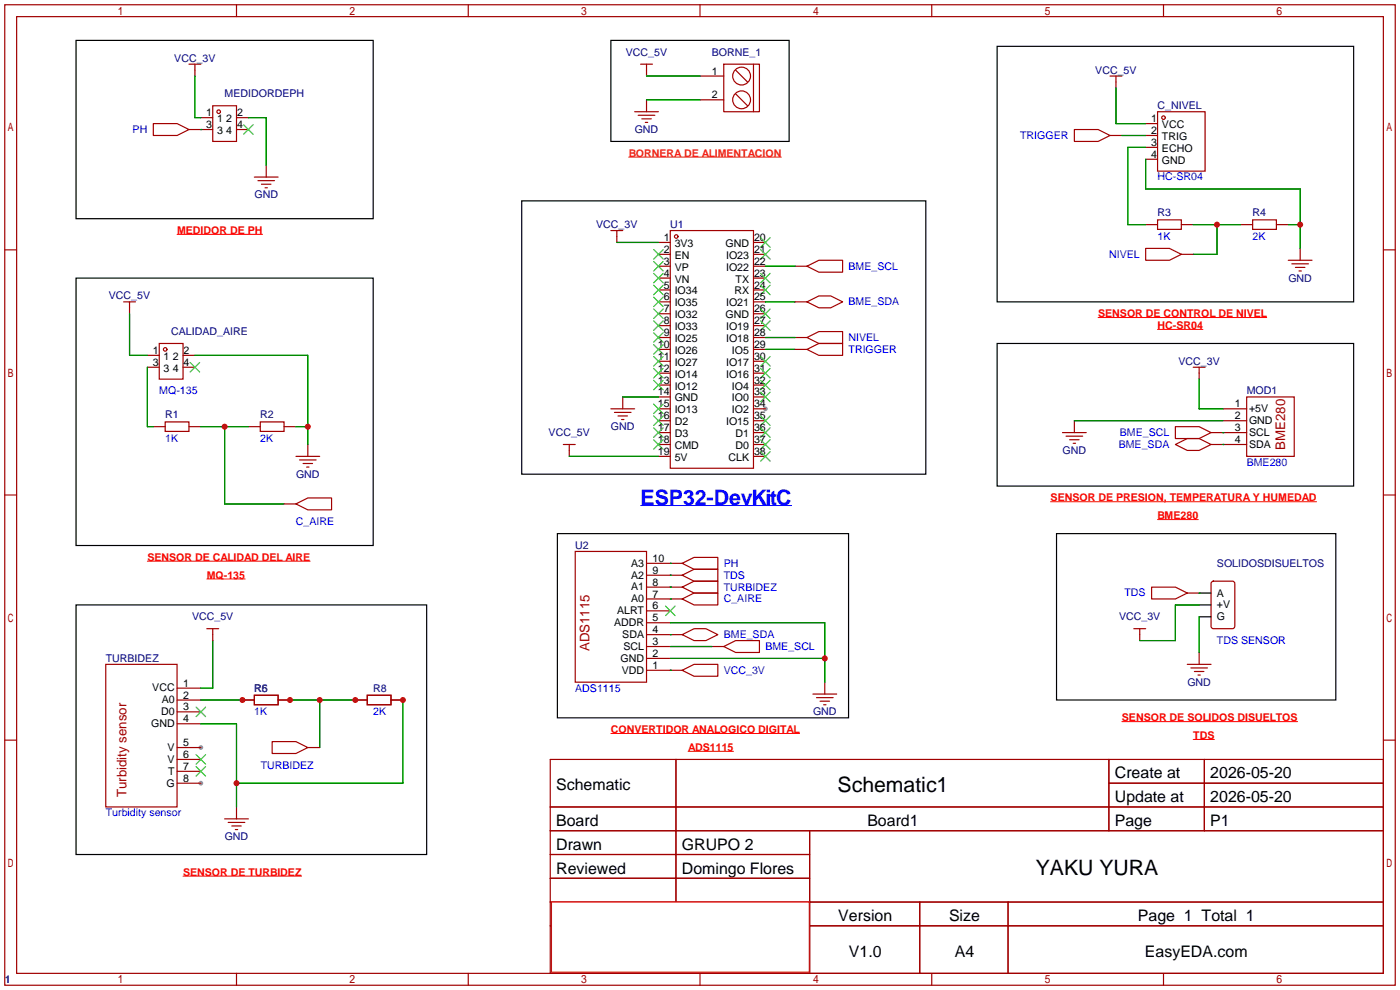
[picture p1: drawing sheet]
<svg xmlns="http://www.w3.org/2000/svg" width="299mm" height="212mm" viewBox="0 0 299 212" stroke-linecap="round" stroke-linejoin="round" font-family="sans-serif">
<g fill="#999">
<circle cx="163.6" cy="87.4" r=".51"/>
<circle cx="42.9" cy="159.8" r=".51"/>
<circle cx="42.9" cy="167.4" r=".51"/>
</g>
<g fill="none" stroke="#a10000" stroke-width=".25">
<path d="M1 1h297.2v209.6h-297.2zM3.6 3.6h292.1v204.4h-292.1zM40.4 13.7h2.5M41.7 13.7v2.6M50.5 1v2.6M100.1 1v2.6M136.9 13.7h2.5M138.2 13.7v2.6M149.6 16.3h5.1M149.6 1v2.6M154.7 13.7h7.6v10.2h-7.6zM157.2 15l2.6 2.5"/>
<path d="M161 13.7v10.2M199.1 1v2.6M237.2 16.3h2.6M238.5 16.3v2.5M248.7 1v2.6M32.8 26.4h5l2.6 1.3-2.6 1.3h-5zM40.4 27.7h5.1M42.9 25.1h2.6M45.5 22.6h5v7.6h-5zM50.5 25.1h2.6M50.5 27.7h2.6M54.4 37.8h5"/>
<path d="M55.1 38.6h3.6M55.9 39.4h2M56.9 35.3v2.5M135.6 23.9h5.1M136.4 24.6h3.6M137.2 25.4h2M137.9 26.2h.5M138.2 21.3v2.6M149.6 21.3h5.1M157.2 20.1l2.6 2.5M229.6 27.7h5.1l2.5 1.3-2.5 1.2h-5.1zM237.2 29h2.6"/>
<path d="M244.9 26.4h2.5M244.9 29h2.5M244.9 31.5h2.5M244.9 34h2.5M247.4 23.9h10.2v12.7h-10.2zM1 53.4h2.6M56.6 40.1h.5M130.6 49.3h2.5M131.8 49.3v2.5M140.7 51.8h2.6M140.7 54.4h2.6M140.7 56.9h2.6"/>
<path d="M140.7 59.4h2.6M143.3 49.3h17.7v50.8h-17.7zM161 51.8h2.6M161 54.4h2.6M161 56.9h2.6M161 59.4h2.6M169.9 56.9h2.6M172.5 56.9l2.5-1.3h5.1v2.6h-5.1zM244.9 53.1h5l2.6 1.3-2.6 1.2h-5zM244.9 48h2.5M247.4 47h5.1v2h-5.1zM252.5 54.4h2.5"/>
<path d="M252.5 48h2.5M265.2 48h2.5M267.7 47h5.1v2h-5.1zM272.8 48h2.5M275.3 55.6h5.1M276.1 56.4h3.6M276.9 57.2h2M277.6 57.9h.5M277.9 53.1v2.5M295.7 53.4h2.5M26.4 64.5h2.6M27.7 64.5v2.6"/>
<path d="M31.5 75.9h2.5M31.5 78.5h2.5M34 73.4h5.1v7.6h-5.1zM39.1 75.9h2.6M39.1 78.5h2.6M140.7 62h2.6M140.7 64.5h2.6M140.7 67.1h2.6M140.7 69.6h2.6M140.7 72.1h2.6M140.7 74.7h2.6M140.7 77.2h2.6"/>
<path d="M140.7 79.8h2.6M161 62h2.6M161 64.5h2.6M161 67.1h2.6M161 69.6h2.6M161 72.1h2.6M161 74.7h2.6M161 77.2h2.6M161 79.8h2.6M169.9 64.5h2.6M169.9 72.1h2.6M169.9 74.7h2.6"/>
<path d="M172.5 72.1l2.5-1.2h5.1v2.5h-5.1zM172.5 64.5l2.5-1.3h2.5l2.6 1.3-2.6 1.3h-2.5zM172.5 74.7l2.5-1.3h5.1v2.5h-5.1zM255 78.5h2.6M256.3 78.5v2.5M32.8 91.2h2.5M35.3 90.2h5.1v2h-5.1zM40.4 91.2h2.5M53.1 91.2h2.5M55.6 90.2h5.1v2h-5.1zM60.7 91.2h2.5M63.2 97.5h5.1"/>
<path d="M64 98.3h3.6M64.8 99.1h2M65.5 99.8h.5M65.8 95v2.5M120.4 95h2.5M121.7 95v2.5M130.6 87.4h5M131.3 88.1h3.6M132.1 88.9h2M132.8 89.7h.5M133.1 84.8v2.6M140.7 82.3h2.6"/>
<path d="M140.7 84.8h2.6M140.7 87.4h2.6M140.7 89.9h2.6M140.7 92.5h2.6M140.7 95h2.6M140.7 97.5h2.6M161 82.3h2.6M161 84.8h2.6M161 87.4h2.6M161 89.9h2.6M161 92.5h2.6M161 95h2.6"/>
<path d="M161 97.5h2.6M227.1 92.5h5.1M227.8 93.2h3.6M228.6 94h2M229.4 94.7h.5M229.6 89.9v2.6M251.2 91.2h5.1l2.5 1.3-2.5 1.2h-5.1zM251.2 95l2.5-1.3h2.6l2.5 1.3-2.5 1.3h-2.6zM258.8 92.5h7.6M258.8 95h7.6M261.4 87.4h5M261.4 89.9h5"/>
<path d="M266.4 84.8h10.2v12.7h-10.2zM1 105.8h2.6M60.7 107.7h2.5M63.2 107.7l2.6-1.3h5.1v2.6h-5.1zM122.9 117.9h15.3v27.9h-15.3zM295.7 105.8h2.5M44.2 134.4h2.5M45.5 134.4v2.5M138.2 138.2h5.1M138.2 135.6h7.6M138.2 133.1h5.1M138.2 130.6h5.1"/>
<path d="M138.2 128h7.6M138.2 125.5h7.6M138.2 122.9h7.6M138.2 120.4h7.6M145.8 128l2.5-1.3h5.1v2.6h-5.1zM145.8 120.4l2.5-1.3h5.1v2.6h-5.1zM145.8 135.6l2.5-1.2h2.6l2.5 1.2-2.5 1.3h-2.6zM145.8 122.9l2.5-1.2h5.1v2.5h-5.1zM145.8 125.5l2.5-1.3h5.1v2.5h-5.1zM152.1 138.2h2.6M154.7 138.2l2.5-1.3h5.1v2.5h-5.1zM242.3 134.4h2.6"/>
<path d="M243.6 134.4v2.5M246.1 125.5h5.1l2.5 1.2-2.5 1.3h-5.1zM253.7 126.7h2.6M256.3 139.4v2.6M258.9 124.5l.4-.3h4.1l.4 .3 .1 9.4-.3 .4-4.3 .1-.4-.3zM1 158.2h2.6M22.6 142h15.2v30.5h-15.2zM37.8 147.1h5.1M37.8 149.6h5.1M37.8 152.1h5.1M37.8 154.7h5.1M37.8 159.8h5.1"/>
<path d="M51.8 149.6h2.6M54.4 148.6h5v2h-5zM58.2 158.5h5l2.6 1.3-2.6 1.2h-5zM59.4 149.6h2.6M65.8 159.8h2.5M75.9 149.6h2.6M78.5 148.6h5.1v2h-5.1zM83.6 149.6h2.5M138.2 143.3h7.6M138.2 140.7h5.1M145.8 143.3l2.5-1.3h5.1v2.5h-5.1zM173.7 148.3h5.1"/>
<path d="M174.5 149.1h3.6M175.3 149.9h2M176 150.6h.5M176.3 145.8v2.5M253.7 142h5.1M254.5 142.7h3.6M255.3 143.5h2M256 144.3h.5M295.7 158.2h2.5M37.8 162.3h5.1M37.8 164.8h5.1M37.8 167.4h5.1"/>
<path d="M48 175h5.1M48.8 175.8h3.5M49.5 176.5h2.1M50.3 177.3h.5M50.5 172.5v2.5M117.6 162.3h178.1v45.7h-178.1zM117.6 172.5h178.1M117.6 177.5h178.1M144.5 162.3v35.6M173 177.5v30.5M237 167.4h58.7M237 162.3v15.2"/>
<path d="M257.4 162.3v15.2M117.6 182.6h55.4M117.6 192.8h178.1M117.6 187.7h55.4M117.6 197.9h178.1M196.6 192.8v15.2M215.4 192.8v15.2M50.5 208v2.6M100.1 208v2.6M149.6 208v2.6M199.1 208v2.6M248.7 208v2.6"/>
<circle cx="158.5" cy="16.3" r="1.9"/>
<circle cx="46.7" cy="23.9" r=".38"/>
<circle cx="158.5" cy="21.3" r="1.9"/>
<circle cx="248.7" cy="25.1" r=".38"/>
<circle cx="144.5" cy="50.5" r=".38"/>
<circle cx="35.3" cy="74.7" r=".38"/>
</g>
<g fill="none" stroke="#3c3" stroke-width=".25">
<path d="M52.1 26.7l2 2M54.1 26.7l-2 2M139.7 53.3l2 2.1M139.7 55.9l2 2M139.7 58.4l2 2.1M141.7 53.3l-2 2.1M141.7 55.9l-2 2M141.7 58.4l-2 2.1M162.6 50.8l2 2M162.6 53.3l2 2.1M162.6 58.4l2 2.1M164.6 50.8l-2 2"/>
<path d="M164.6 53.3l-2 2.1M164.6 58.4l-2 2.1M40.6 77.5l2.1 2M42.7 77.5l-2.1 2M139.7 61l2 2M139.7 63.5l2 2M139.7 66l2 2.1M139.7 68.6l2 2M139.7 71.1l2 2.1M139.7 73.7l2 2M139.7 76.2l2 2M139.7 78.7l2 2.1"/>
<path d="M141.7 61l-2 2M141.7 63.5l-2 2M141.7 66l-2 2.1M141.7 68.6l-2 2M141.7 71.1l-2 2.1M141.7 73.7l-2 2M141.7 76.2l-2 2M141.7 78.7l-2 2.1M162.6 61l2 2M162.6 66l2 2.1M162.6 68.6l2 2M162.6 76.2l2 2"/>
<path d="M162.6 78.7l2 2.1M164.6 66l-2 2.1M164.6 68.6l-2 2M164.6 61l-2 2M164.6 76.2l-2 2M164.6 78.7l-2 2.1M139.7 81.3l2 2M139.7 86.4l2 2M139.7 88.9l2 2M139.7 91.4l2 2.1M139.7 94l2 2M141.7 81.3l-2 2"/>
<path d="M141.7 86.4l-2 2M141.7 88.9l-2 2M141.7 91.4l-2 2.1M141.7 94l-2 2M162.6 81.3l2 2M162.6 83.8l2 2.1M162.6 88.9l2 2M162.6 91.4l2 2.1M162.6 94l2 2M162.6 96.5l2 2.1M164.6 81.3l-2 2M164.6 83.8l-2 2.1"/>
<path d="M164.6 88.9l-2 2M164.6 91.4l-2 2.1M164.6 94l-2 2M164.6 96.5l-2 2.1M142.2 129.5l2.1 2.1M144.3 129.5l-2.1 2.1M41.9 151.1l2 2.1M43.9 151.1l-2 2.1M41.9 161.3l2 2M41.9 163.8l2 2.1M43.9 161.3l-2 2M43.9 163.8l-2 2.1"/>
</g>
<path d="M136.9 108h32.3" fill="none" stroke="#00f" stroke-width=".21"/>
<g fill="none" stroke="#008700" stroke-width=".25">
<path d="M41.7 16.3v8.8h1.2M138.2 16.3h11.4M238.5 18.8v7.6h6.4M42.9 27.7h.1M53.1 25.1h3.8v10.2M138.2 21.3h11.4M239.8 29h5.1M244.9 31.5h-3.9v16.5h3.9M244.9 34v6.4h33v12.7M131.8 51.8h8.9M163.6 56.9h6.3M255 48h10.2"/>
<path d="M260.1 48v6.4h-5.1M275.3 48h2.6M27.7 67.1v8.8h3.8M31.5 78.5v12.7h1.3M41.7 75.9h24.1v19.1M163.6 74.7h6.3M163.6 72.1h6.3M163.6 64.5h6.3M42.9 91.2h10.2M48 91.2v16.5h12.7M63.2 91.2h2.6M121.7 97.5h19"/>
<path d="M133.1 84.8h7.6M229.6 89.9h31.8M256.3 81v6.4h5.1M261.4 92.5h.1M261.4 95h.1M45.5 136.9v10.2h-2.6M143.3 128h.1M143.3 120.4h.1M143.3 135.6h.1M143.3 122.9h.1M143.3 125.5h.1M143.3 133.1h33v12.7"/>
<path d="M143.3 138.2h8.8M256.3 126.7h.1M256.3 131.8v7.6M256.3 129.3h-5.1v7.6h-7.6M42.9 154.7h7.6v17.8M42.9 149.6h8.9M62 149.6h13.9M68.3 149.6v10.2M86.1 149.6v17.8h-35.6M143.3 143.3h.1M143.3 140.7h33"/>
</g>
<path d="M16.3 8.6h63.5v38.1h-63.5zM130.6 8.6h38.1v21.6h-38.1zM213.1 9.9h76.2v54.6h-76.2zM16.3 59.4h63.5v57.2h-63.5zM213.1 73.4h76.2v30.5h-76.2zM119.1 114h62.3v39.4h-62.3zM225.8 114h59.7v35.6h-59.7zM16.3 129.3h74.9v53.3h-74.9zM256.3 126.7h2.5M256.3 129.3h2.5M256.3 131.8h2.5" fill="none" stroke="#000" stroke-width=".25"/>
<path d="M134.4 33.6h32.6" fill="none" stroke="#f30" stroke-width=".21"/>
<path d="M37.8 50.1h18.3M234.7 67.9h36M247.4 70.4h9.7M31.5 119.9h34.8M224.5 107.2h56.9M247.4 111h8.7M44.2 123.7h8.2M130.6 156.8h40.3M239.8 154.2h37.5M255 158h4.6M147.1 160.6h9.7M39.1 187.2h25.3" fill="none" stroke="#f00" stroke-width=".21"/>
<g fill="#5487ff">
<path d="M145.3 202.7a1.3 1.3 0 0 1 1.9 .3l-.4 .6a.54 .54 0 0 0-.9-.2l.1 .2a1.34 1.34 0 0 1 .9 1.8 1.47 1.47 0 0 1-2.3-.1l.5-.6 .8 .5a.31 .31 0 0 0 .4-.3 .31 .31 0 0 0-.3-.4 1.12 1.12 0 0 1-.7-1.8z"/>
<path d="M147.6 202.5h.9l.6 2 1.2-2h.9l-2.7 4.6h-.9l1-1.7z"/>
<path d="M137.8 201.4h1.7a1.31 1.31 0 0 1 1.2 .2 .4 .4 0 0 1-.3 .5l-1.8 .1-.1 .9h1.6a.4 .4 0 0 1 .4 .4 .4 .4 0 0 1-.5 .4h-1.6l-.2 1.2h1.4a.46 .46 0 0 1 .5 0 .46 .46 0 0 1 .1 .5l-.4 .2h-2.6z"/>
<path d="M151.9 201.4h1.7a1.32 1.32 0 0 1 1.2 .2 .39 .39 0 0 1-.3 .5l-1.8 .1-.1 .9h1.6a.4 .4 0 0 1 .4 .4 .4 .4 0 0 1-.4 .4h-1.7l-.2 1.2h1.4a.46 .46 0 0 1 .5 0 .46 .46 0 0 1 .1 .5l-.4 .2h-2.6z"/>
<path d="M161.3 201.4h.8l.3 1.3-.6 .4a.75 .75 0 0 0-1.1 .3 .75 .75 0 0 0 .5 1 .75 .75 0 0 0 .9-.7l.5-.2 .6 2.3h-.8l-.3-.9h-1.8l-.5 .9h-1z"/>
<path d="M155.7 201.4l-.6 4.4h1.5a2.27 2.27 0 0 0 2.6-2.2 2.27 2.27 0 0 0-2.7-2.2zM156.5 202.1a1.5 1.5 0 0 1 1.8 1.6 1.5 1.5 0 0 1-1.9 1.4h-.3z"/>
<path d="M141.2 203a1.6 1.6 0 0 0-.3 2.3 1.6 1.6 0 0 0 2.3 .2l.7 .3 .3-2.4-.1-.3-.5-.1a1.58 1.58 0 0 0-2.4 0zM141.8 203.5a.98 .98 0 0 1 1.6 .4 .98 .98 0 0 1-1.1 1.3 .94 .94 0 0 1-.9-.7 .94 .94 0 0 1 .4-1z"/>
<path d="M126.8 201.8a2.37 2.37 0 0 0 1.1 4 1.54 1.54 0 0 0 1.8 1 1.54 1.54 0 0 0 1.2-1.6l2.2-1.1-.5-.8-2 1a1.57 1.57 0 0 0-2.7 .5 1.5 1.5 0 0 1-.7-2.1 1.5 1.5 0 0 1 2.2-.5 2.23 2.23 0 0 1 2.3-1.4 2.23 2.23 0 0 1 2 1.8 1.16 1.16 0 0 1 1.2 1.1 1.16 1.16 0 0 1-1.1 1.2h-.7a.47 .47 0 0 0-.5 .4 .47 .47 0 0 0 .4 .5 2.17 2.17 0 0 0 2.5-.9 2.17 2.17 0 0 0-.3-2.7l-.8-.4a3.2 3.2 0 0 0-5.5-.7l-1.1 .1zM128.8 205.3a.6 .6 0 0 1 1.2 0 .6 .6 0 0 1-1.2 0z"/>
<circle cx="161.4" cy="203.6" r=".28"/>
</g>
<path d="M117.9 192.8h55.1v15h-55.1z" fill="#fff" stroke="#c30" stroke-width=".25"/>
<path d="M111.5 42.9h86.4v58.4h-86.4z" fill="none" stroke="#000" stroke-width=".25"/>
<g fill="#c00">
<circle cx="48" cy="91.2" r=".63"/>
<circle cx="260.1" cy="48" r=".63"/>
<circle cx="277.9" cy="48" r=".63"/>
<circle cx="50.5" cy="167.4" r=".63"/>
<circle cx="86.1" cy="149.6" r=".63"/>
<circle cx="51.8" cy="149.6" r=".63"/>
<circle cx="62" cy="149.6" r=".63"/>
<circle cx="68.3" cy="149.6" r=".63"/>
<circle cx="75.9" cy="149.6" r=".63"/>
<circle cx="65.8" cy="91.2" r=".63"/>
<circle cx="176.3" cy="140.7" r=".63"/>
</g>
<text font-size="4.5" fill="#00f" x="136.9" y="107.9">ESP32-DevKitC</text>
<g font-size="4.5">
<text x="179" y="169.2">Schematic1</text>
<text x="221.4" y="187">YAKU YURA</text>
</g>
<g font-size="3.4">
<text x="238.3" y="166.4">Create at</text>
<text x="258.7" y="166.4">2026-05-20</text>
<text x="118.9" y="168.9">Schematic</text>
<text x="238.3" y="171.4">Update at</text>
<text x="258.7" y="171.4">2026-05-20</text>
<text x="118.9" y="176.5">Board</text>
<text x="185.4" y="176.5">Board1</text>
<text x="238.3" y="176.5">Page</text>
<text x="258.7" y="176.5">P1</text>
<text x="118.9" y="181.6">Drawn</text>
<text x="145.7" y="181.6">GRUPO 2</text>
<text x="118.9" y="186.7">Reviewed</text>
<text x="145.7" y="186.7">Domingo Flores</text>
<text x="179.2" y="196.8">Version</text>
<text x="202.8" y="196.8">Size</text>
<text x="243.2" y="196.8">Page 1 Total 1</text>
<text x="181.4" y="204.5">V1.0</text>
<text x="204.1" y="204.5">A4</text>
<text x="244.7" y="204.5">EasyEDA.com</text>
</g>
<g font-size="2.8" fill="#a00000">
<text x="274.7" y="96.2" transform="rotate(-90 274.7 96.2)">BME280</text>
<text x="126" y="139.2" transform="rotate(-90 126 139.2)">ADS1115</text>
<text x="27" y="170.4" transform="rotate(-90 27 170.4)">Turbidity sensor</text>
</g>
<g font-size="2.3" fill="#000080">
<text x="133.8" y="11.9">VCC_5V</text>
<text x="152.1" y="11.9">BORNE_1</text>
<text x="37.2" y="13.2">VCC_3V</text>
<text x="234.1" y="15.7">VCC_5V</text>
<text x="48" y="20.8">MEDIDORDEPH</text>
<text x="247.4" y="23.3">C_NIVEL</text>
<text x="135.7" y="28.4">GND</text>
<text x="54.4" y="42.4">GND</text>
<text x="247.4" y="46.2">R3</text>
<text x="267.7" y="46.2">R4</text>
<text x="127.4" y="48.7">VCC_3V</text>
<text x="143.3" y="48.7">U1</text>
<text x="23.3" y="64">VCC_5V</text>
<text x="275.4" y="60.2">GND</text>
<text x="36.6" y="71.6">CALIDAD_AIRE</text>
<text x="251.9" y="77.9">VCC_3V</text>
<text x="35.3" y="89.4">R1</text>
<text x="55.6" y="89.4">R2</text>
<text x="266.4" y="84.3">MOD1</text>
<text x="117.3" y="93.2">VCC_5V</text>
<text x="130.6" y="91.9">GND</text>
<text x="227.1" y="97">GND</text>
<text x="63.3" y="102.1">GND</text>
<text x="122.9" y="117.3">U2</text>
<text x="260.1" y="121.1">SOLIDOSDISUELTOS</text>
<text x="41.1" y="132.6">VCC_5V</text>
<text x="239.2" y="132.6">VCC_3V</text>
<text x="22.6" y="141.4">TURBIDEZ</text>
<text x="54.4" y="147.8">R5</text>
<text x="54.4" y="147.8">R6</text>
<text x="79.8" y="147.8">R8</text>
<text x="253.8" y="146.5">GND</text>
<text x="173.8" y="152.9">GND</text>
<text x="48" y="179.5">GND</text>
<text x="1" y="210">1</text>
</g>
<g font-size="2.3">
<text x="152.2" y="15.9">1</text>
<text x="152.2" y="21">2</text>
<text x="44.1" y="24.8">1</text>
<text x="44.1" y="27.4">3</text>
<text x="46.4" y="26.1">1</text>
<text x="46.4" y="28.6">3</text>
<text x="48.3" y="28.6">4</text>
<text x="48.3" y="26.1">2</text>
<text x="50.7" y="27.4">4</text>
<text x="50.7" y="24.8">2</text>
<text x="246" y="26.1">1</text>
<text x="246" y="28.6">2</text>
<text x="248.3" y="27.4">VCC</text>
<text x="248.3" y="29.9">TRIG</text>
<text x="246" y="31.2">3</text>
<text x="246" y="33.7">4</text>
<text x="248.3" y="32.5">ECHO</text>
<text x="248.3" y="35">GND</text>
<text x="141.9" y="51.5">1</text>
<text x="144.2" y="52.8">3V3</text>
<text x="155.1" y="52.8">GND</text>
<text x="161.2" y="51.5">20</text>
<text x="141.9" y="54">2</text>
<text x="141.9" y="56.6">3</text>
<text x="141.9" y="59.1">4</text>
<text x="144.2" y="55.3">EN</text>
<text x="144.2" y="57.9">VP</text>
<text x="155.2" y="55.3">IO23</text>
<text x="155.2" y="57.9">IO22</text>
<text x="161.2" y="54">21</text>
<text x="161.2" y="56.6">22</text>
<text x="161.2" y="59.1">23</text>
<text x="141.9" y="61.7">5</text>
<text x="141.9" y="64.2">6</text>
<text x="144.2" y="60.4">VN</text>
<text x="144.2" y="62.9">IO34</text>
<text x="144.2" y="65.5">IO35</text>
<text x="155.2" y="65.5">IO21</text>
<text x="156.9" y="62.9">RX</text>
<text x="157.2" y="60.4">TX</text>
<text x="161.2" y="61.7">24</text>
<text x="161.2" y="64.2">25</text>
<text x="141.9" y="66.7">7</text>
<text x="141.9" y="69.3">8</text>
<text x="141.9" y="71.8">9</text>
<text x="144.2" y="68">IO32</text>
<text x="144.2" y="70.6">IO33</text>
<text x="155.1" y="68">GND</text>
<text x="155.2" y="70.6">IO19</text>
<text x="161.2" y="66.7">26</text>
<text x="161.2" y="69.3">27</text>
<text x="161.2" y="71.8">28</text>
<text x="32.6" y="75.6">1</text>
<text x="35" y="76.9">1</text>
<text x="36.9" y="76.9">2</text>
<text x="39.2" y="75.6">2</text>
<text x="140.6" y="74.4">10</text>
<text x="140.6" y="76.9">11</text>
<text x="144.2" y="73.1">IO25</text>
<text x="144.2" y="75.6">IO26</text>
<text x="155.2" y="73.1">IO18</text>
<text x="156.4" y="75.6">IO5</text>
<text x="161.2" y="74.4">29</text>
<text x="161.2" y="76.9">30</text>
<text x="32.6" y="78.2">3</text>
<text x="35" y="79.4">3</text>
<text x="36.9" y="79.4">4</text>
<text x="39.2" y="78.2">4</text>
<text x="140.6" y="79.4">12</text>
<text x="140.6" y="82">13</text>
<text x="144.2" y="78.2">IO27</text>
<text x="144.2" y="80.7">IO14</text>
<text x="144.2" y="83.3">IO12</text>
<text x="155.2" y="78.2">IO17</text>
<text x="155.2" y="80.7">IO16</text>
<text x="156.4" y="83.3">IO4</text>
<text x="161.2" y="79.4">31</text>
<text x="161.2" y="82">32</text>
<text x="140.6" y="84.5">14</text>
<text x="140.6" y="87.1">15</text>
<text x="140.6" y="89.6">16</text>
<text x="144.2" y="85.8">GND</text>
<text x="144.2" y="88.3">IO13</text>
<text x="156.4" y="85.8">IO0</text>
<text x="156.4" y="88.3">IO2</text>
<text x="161.2" y="84.5">33</text>
<text x="161.2" y="87.1">34</text>
<text x="161.2" y="89.6">35</text>
<text x="263.9" y="87.1">1</text>
<text x="263.9" y="89.6">2</text>
<text x="267" y="88.1">+5V</text>
<text x="140.6" y="92.1">17</text>
<text x="140.6" y="94.7">18</text>
<text x="144.2" y="90.9">D2</text>
<text x="144.2" y="93.4">D3</text>
<text x="144.2" y="96">CMD</text>
<text x="155.2" y="90.9">IO15</text>
<text x="157.2" y="93.4">D1</text>
<text x="157.2" y="96">D0</text>
<text x="161.2" y="92.1">36</text>
<text x="161.2" y="94.7">37</text>
<text x="263.9" y="92.1">3</text>
<text x="263.9" y="94.7">4</text>
<text x="267" y="90.6">GND</text>
<text x="267" y="93.2">SCL</text>
<text x="267" y="95.7">SDA</text>
<text x="140.6" y="97.2">19</text>
<text x="144.2" y="98.5">5V</text>
<text x="155.7" y="98.5">CLK</text>
<text x="161.2" y="97.2">38</text>
<text x="134.9" y="123.6">A2</text>
<text x="134.9" y="121.1">A3</text>
<text x="139.4" y="125.2">8</text>
<text x="139.4" y="122.6">9</text>
<text x="139.4" y="120.1">10</text>
<text x="131.9" y="131.3">ALRT</text>
<text x="134.9" y="128.7">A0</text>
<text x="134.9" y="126.2">A1</text>
<text x="139.4" y="130.2">6</text>
<text x="139.4" y="127.7">7</text>
<text x="260.1" y="127.5">A</text>
<text x="260.1" y="130">+V</text>
<text x="131.2" y="133.8">ADDR</text>
<text x="133" y="136.3">SDA</text>
<text x="139.4" y="137.9">3</text>
<text x="139.4" y="135.3">4</text>
<text x="139.4" y="132.8">5</text>
<text x="260.1" y="132.6">G</text>
<text x="132.6" y="141.4">GND</text>
<text x="132.9" y="144">VDD</text>
<text x="133.3" y="138.9">SCL</text>
<text x="139.4" y="142.9">1</text>
<text x="139.4" y="140.4">2</text>
<text x="32.6" y="147.8">VCC</text>
<text x="39.1" y="146.8">1</text>
<text x="39.1" y="149.3">2</text>
<text x="32.3" y="155.4">GND</text>
<text x="34.4" y="152.9">D0</text>
<text x="34.6" y="150.3">A0</text>
<text x="39.1" y="151.8">3</text>
<text x="39.1" y="154.4">4</text>
<text x="35.8" y="160.5">V</text>
<text x="39.1" y="159.5">5</text>
<text x="39.1" y="162">6</text>
<text x="35.8" y="163">V</text>
<text x="36" y="165.6">T</text>
<text x="39.1" y="164.5">7</text>
<text x="39.1" y="167.1">8</text>
<text x="35.6" y="168.1">G</text>
</g>
<g font-size="2.3" fill="#00f">
<text x="28.3" y="28.4">PH</text>
<text x="218" y="29.7">TRIGGER</text>
<text x="247.4" y="38.6">HC-SR04</text>
<text x="247.4" y="51.3">1K</text>
<text x="267.7" y="51.3">2K</text>
<text x="181.4" y="57.6">BME_SCL</text>
<text x="237" y="55.1">NIVEL</text>
<text x="181.4" y="65.2">BME_SDA</text>
<text x="181.4" y="72.9">NIVEL</text>
<text x="181.4" y="75.4">TRIGGER</text>
<text x="34" y="84.3">MQ-135</text>
<text x="35.3" y="94.5">1K</text>
<text x="55.6" y="94.5">2K</text>
<text x="239.1" y="95.7">BME_SDA</text>
<text x="239.3" y="93.2">BME_SCL</text>
<text x="266.4" y="99.5">BME280</text>
<text x="63.2" y="112.2">C_AIRE</text>
<text x="154.7" y="121.1">PH</text>
<text x="154.7" y="123.7">TDS</text>
<text x="154.7" y="128.7">C_AIRE</text>
<text x="154.7" y="126.2">TURBIDEZ</text>
<text x="240.3" y="127.5">TDS</text>
<text x="154.7" y="136.4">BME_SDA</text>
<text x="260.1" y="137.6">TDS SENSOR</text>
<text x="154.7" y="144">VCC_3V</text>
<text x="163.6" y="138.9">BME_SCL</text>
<text x="122.9" y="147.8">ADS1115</text>
<text x="54.4" y="152.9">1K</text>
<text x="79.8" y="152.9">2K</text>
<text x="55.7" y="164.3">TURBIDEZ</text>
<text x="22.6" y="174.5">Turbidity sensor</text>
</g>
<text font-size="2.3" fill="#f30" x="134.4" y="33.5">BORNERA DE ALIMENTACION</text>
<g font-size="2.3" fill="#f00">
<text x="37.8" y="50">MEDIDOR DE PH</text>
<text x="234.7" y="67.8">SENSOR DE CONTROL DE NIVEL</text>
<text x="247.4" y="70.3">HC-SR04</text>
<text x="224.5" y="107.2">SENSOR DE PRESION, TEMPERATURA Y HUMEDAD</text>
<text x="247.4" y="111">BME280</text>
<text x="31.5" y="119.9">SENSOR DE CALIDAD DEL AIRE</text>
<text x="44.2" y="123.7">MQ-135</text>
<text x="239.8" y="154.1">SENSOR DE SOLIDOS DISUELTOS</text>
<text x="130.6" y="156.7">CONVERTIDOR ANALOGICO DIGITAL</text>
<text x="147.1" y="160.5">ADS1115</text>
<text x="255" y="158">TDS</text>
<text x="39.1" y="187.2">SENSOR DE TURBIDEZ</text>
</g>
</svg>
